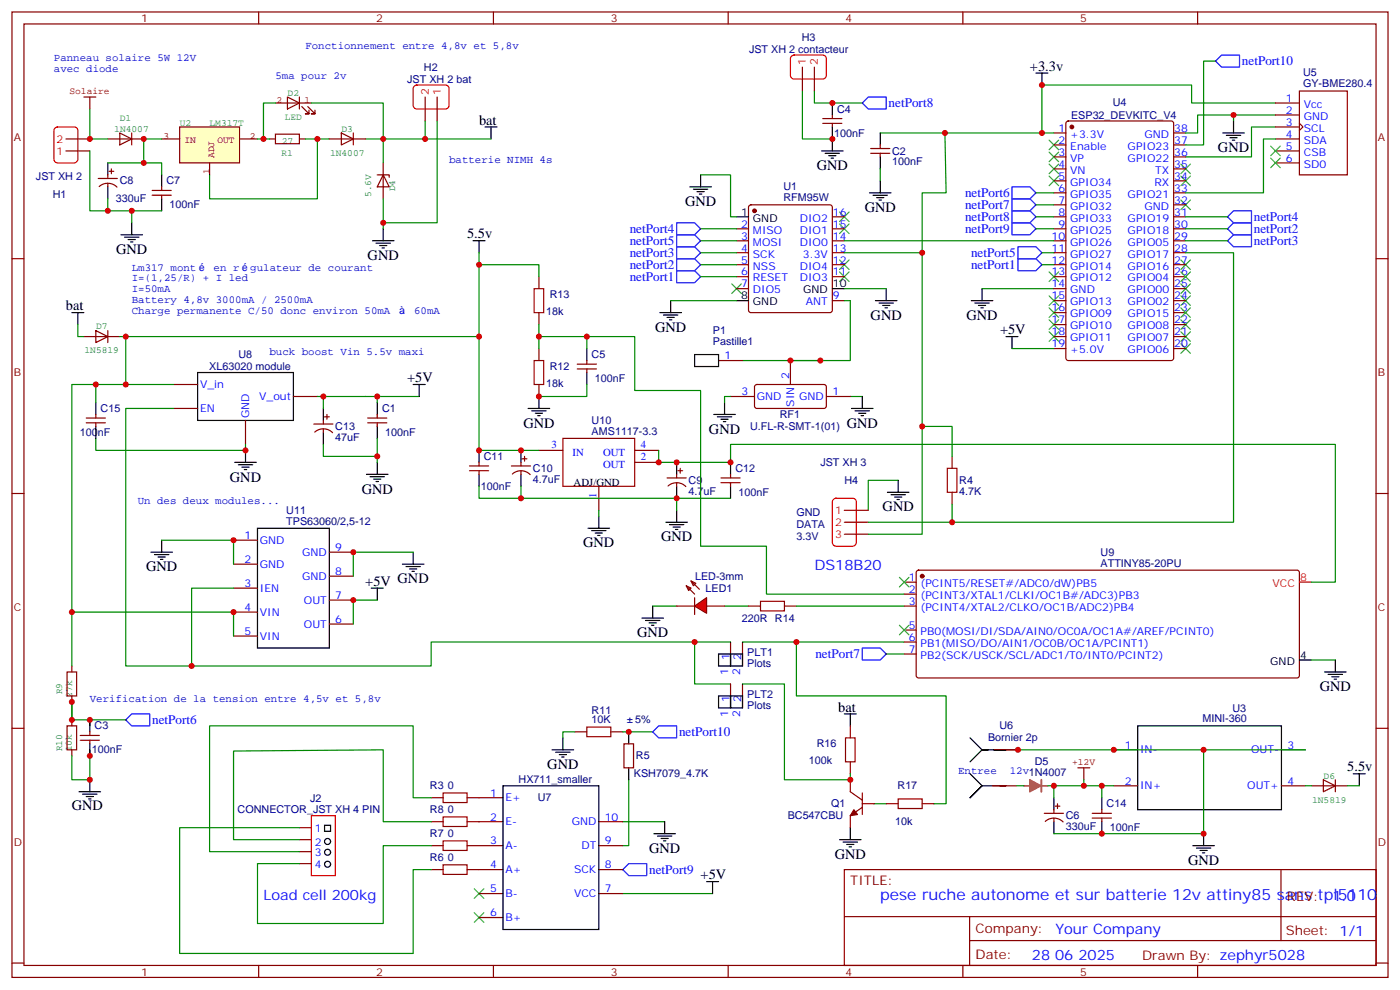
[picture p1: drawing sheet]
<svg xmlns="http://www.w3.org/2000/svg" width="412mm" height="292mm" viewBox="0 0 412 292" stroke-linecap="round" stroke-linejoin="round" font-family="sans-serif">
<g fill="none" stroke="#870000" stroke-width=".35">
<path d="M3.5 3.5h405.4v284.4h-405.4zM7.1 7.1h398.2v277.2h-398.2zM76.2 3.5v3.6M145.3 3.5v3.6M214.5 3.5v3.6M283.6 3.5v3.6M352.8 3.5v3.6M125.2 28.6v7M128.8 28.6v7M310.4 39.2h3.6M314.2 35.8l.5-.2h30.3l.7 .5v69.4l-.4 .6-30.6 .1-.7-.5v-69.4zM345.7 39.2h3.5"/>
<path d="M375.7 30.3h7.1M375.7 33.9h7.1M375.7 37.4h7.1M382.8 26.8h14.1v24.7h-14.1zM382.8 36.3l1 1.1-1 1.1M19.4 40.9h7.1M19.4 44.5h7.1M44.8 57.5h5.6M44.8 56.1h5.6M47.6 55v1.1M47.6 57.5v1.1M256.5 45.2h5.6"/>
<path d="M256.5 43.7h5.6M259.3 42.7v1M259.3 45.2v1M310.4 42.7h3.6M310.4 46.2h3.6M310.4 49.7h3.6M310.4 53.3h3.6M310.4 56.8h3.6M345.7 42.7h3.5M345.7 46.2h3.5M345.7 49.7h3.5M345.7 53.3h3.5"/>
<path d="M345.7 56.8h3.5M375.7 40.9h7.1M375.7 44.5h7.1M375.7 48h7.1M3.5 76.2h3.6M217 67.4h3.5M217 70.9h3.5M217 74.4h3.5M217 78h3.5M220.7 60.5l.5-.2h23.3l.5 .2 .2 .5v30.4l-.3 .5-.4 .2h-23.3l-.5-.3-.2-.4v-30.4zM245.2 63.9h3.5M245.2 67.4h3.5"/>
<path d="M245.2 70.9h3.5M245.2 74.4h3.5M245.2 78h3.5M310.4 60.3h3.6M310.4 63.9h3.6M310.4 67.4h3.6M310.4 70.9h3.6M310.4 74.4h3.6M310.4 78h3.6M345.7 60.3h3.5M345.7 63.9h3.5M345.7 67.4h3.5"/>
<path d="M345.7 70.9h3.5M345.7 74.4h3.5M345.7 78h3.5M405.3 76.2h3.6M217 81.5h3.5M217 85h3.5M245.2 81.5h3.5M245.2 88.5h3.5M310.4 81.5h3.6M310.4 85h3.6M310.4 88.5h3.6M310.4 92.1h3.6"/>
<path d="M310.4 95.6h3.6M310.4 99.1h3.6M345.7 81.5h3.5M345.7 85h3.5M345.7 88.5h3.5M345.7 92.1h3.5M345.7 95.6h3.5M345.7 99.1h3.5M211.7 106.2h7M215.2 116.8h7M222.5 113.4l.5-.2 20 .1 .4 .6v6l-.7 .4-20-.1-.5-.6v-5.7zM232.8 106.2v7"/>
<path d="M243.4 116.8h7.1M310.4 102.7h3.6M345.7 102.7h3.5M280.5 134.4v3.5M3.5 145.3h3.6M248.7 150.3h7.1M248.7 153.8h7.1M248.7 157.3h7.1M280.5 145v3.5M405.3 145.3h3.6M3.5 214.5h3.6M23.6 218h5.7"/>
<path d="M23.6 216.6h5.7M26.5 215.5v1.1M26.5 218v1.1M405.3 214.5h3.6M248.7 256.1h156.6v28.2h-156.6zM377.3 256.1v20.9M248.7 270h156.5M285.6 277h119.6M285.6 270v14.1M3.5 283.6h3.6M76.2 284.3v3.6M145.3 284.3v3.6"/>
<path d="M214.5 284.3v3.6M283.6 284.3v3.6M352.8 284.3v3.6M405.3 283.6h3.6"/>
</g>
<path d="M21.2 206.7v5.3h5.3v1.8M26.5 220.8v8.9" fill="none" stroke="#008500" stroke-width=".35"/>
<path d="M24.7 99.1h10.6M28.2 97.4l3.5 1.7-3.5 1.8zM31.7 97.4v3.5M19.8 197.9h2.8v7.1h-2.8zM21.2 196.1v1.8M19.8 213.8h2.8v7h-2.8zM21.2 205v1.7M21.2 212v1.8M21.2 220.8v1.8" fill="none" stroke="#850000" stroke-width=".35"/>
<g fill="none" stroke="#008700" stroke-width=".35">
<path d="M278.3 39.2l.4 17.6h-7.1v17.6h-22.9M306.9 39.2h3.5M375.7 37.4h-7v8.8h-19.5M375.7 33.9h-12.3v1.7M375.7 30.3h-24.7v-5.3h-44.1v14.2h-47.6M259.3 49.7v3.6M375.7 40.9h-3.5v15.9h-23M206.4 70.9h10.6M206.4 67.4h10.6M206.4 74.4h10.6M206.4 78h10.6M248.7 70.9h61.7"/>
<path d="M271.6 74.4v51.2h8.9v8.8M306.9 74.4h3.5M306.9 78h3.5M349.2 74.4h14.2v79.4h-82.9M349.2 70.9h12.4M349.2 67.4h12.4M349.2 63.9h12.4M206.4 81.5h10.6M248.7 88.5h1.8v17.7h-17.7M248.7 85h12.4M289.3 85h21.1M218.7 106.2h23"/>
<path d="M250.5 116.8h3.5M298.1 102.7h12.3M271.6 125.6v31.7h-15.8M264.6 141.5h-8.8v8.8M280.5 148.5v5.3h-24.7"/>
</g>
<path d="M279 137.9h2.9v7.1h-2.9z" fill="none" stroke="#a10000" stroke-width=".35"/>
<g fill="none" stroke="#3c3" stroke-width=".35">
<path d="M309 51.9l2.9 2.8M309 48.3l2.9 2.9M309 44.8l2.9 2.8M309 41.3l2.9 2.8M311.9 51.9l-2.9 2.8M311.9 48.3l-2.9 2.9M311.9 44.8l-2.9 2.8M311.9 41.3l-2.9 2.8M347.8 58.9l2.9 2.8M347.8 48.3l2.9 2.9M347.8 51.9l2.9 2.8M350.7 58.9l-2.9 2.8"/>
<path d="M350.7 48.3l-2.9 2.9M350.7 51.9l-2.9 2.8M374.3 43l2.8 2.9M374.3 46.6l2.8 2.8M377.1 43l-2.8 2.9M377.1 46.6l-2.8 2.8M247.3 76.6l2.8 2.8M247.3 66l2.8 2.8M247.3 62.4l2.8 2.9M250.1 76.6l-2.8 2.8M250.1 66l-2.8 2.8M250.1 62.4l-2.8 2.9"/>
<path d="M347.8 76.6l2.9 2.8M350.7 76.6l-2.9 2.8M215.5 83.6l2.9 2.8M218.4 83.6l-2.9 2.8M247.3 80.1l2.8 2.8M250.1 80.1l-2.8 2.8M309 97.7l2.9 2.8M309 94.2l2.9 2.8M309 90.7l2.9 2.8M309 87.1l2.9 2.9M309 80.1l2.9 2.8M311.9 97.7l-2.9 2.8"/>
<path d="M311.9 94.2l-2.9 2.8M311.9 90.7l-2.9 2.8M311.9 87.1l-2.9 2.9M311.9 80.1l-2.9 2.8M347.8 83.6l2.9 2.8M347.8 87.1l2.9 2.9M347.8 94.2l2.9 2.8M347.8 97.7l2.9 2.8M347.8 80.1l2.9 2.8M347.8 90.7l2.9 2.8M350.7 83.6l-2.9 2.8M350.7 87.1l-2.9 2.9"/>
<path d="M350.7 94.2l-2.9 2.8M350.7 97.7l-2.9 2.8M350.7 80.1l-2.9 2.8M350.7 90.7l-2.9 2.8M347.8 101.2l2.9 2.9M350.7 101.2l-2.9 2.9"/>
</g>
<g fill="none" stroke="#000" stroke-width=".35">
<path d="M259.3 39.2v3.5M305.2 21.5h3.5M306.9 21.5v3.5M360.2 39.2h6.3M361.2 39.9h4.3M363.4 35.6v3.6M47.6 51.5v3.5M47.6 58.6v3.5M256.1 56.8h6.4M257.2 57.5h4.2M258.2 58.2h2.1M258.9 58.9h.7"/>
<path d="M259.3 46.2v3.5M259.3 53.3v3.5M362.3 40.6h2.1M363 41.3h.7M217 63.9h3.5M217 88.5h3.5M245.2 85h3.5M257.9 88.5h6.3M258.9 89.3h4.3M260 90h2.1M260.7 90.7h.7M261.1 85v3.5"/>
<path d="M286.1 88.5h6.4M287.2 89.3h4.2M288.2 90h2.1M288.9 90.7h.7M289.3 85v3.5M296.3 99.1h3.6M298.1 99.1v3.6M204.6 104.4h7.1v3.6h-7.1zM254 116.8v3.5M250.8 120.3h6.4M251.9 121h4.2M252.9 121.7h2.2"/>
<path d="M253.6 122.4h.8M261.4 145h6.4M262.5 145.7h4.2M263.5 146.4h2.1M264.2 147.1h.7M264.6 141.5v3.5M26.5 212v3.5M26.5 219.1v3.5"/>
</g>
<path d="M16.1 37.8l.8-.4h5l.8 .4 .2 .7v8.4l-.5 .9-.5 .2h-5l-.8-.5-.2-.6v-8.4zM121.9 25.5l.9-.5h8.4l.7 .3 .4 .8v4.9l-.2 .7-.9 .4h-8.4l-.7-.2-.4-.9v-4.9zM245.4 147.2l.8-.4h5l.6 .2 .4 .5v12.3l-.2 .6-.5 .4-5.3 .1-.6-.3-.4-.5v-12.3z" fill="none" stroke="#f00" stroke-width=".35"/>
<g fill="#870000" stroke="#870000" stroke-width=".35">
<circle cx="315.7" cy="37.4" r=".53"/>
<circle cx="222.2" cy="62.1" r=".53"/>
</g>
<path d="M199.3 79.7h5.3l1.8 1.8-1.8 1.8h-5.3zM199.3 76.2h5.3l1.8 1.8-1.8 1.7h-5.3zM199.3 72.7h5.3l1.8 1.7-1.8 1.8h-5.3zM199.3 65.6h5.3l1.8 1.8-1.8 1.7h-5.3zM199.3 69.1h5.3l1.8 1.8-1.8 1.8h-5.3zM299.9 76.2h5.3l1.7 1.8-1.7 1.7h-5.3zM299.9 72.7h5.3l1.7 1.7-1.7 1.8h-5.3zM361.6 63.9l1.8-1.8h5.3v3.5h-5.3zM361.6 67.4l1.8-1.8h5.3v3.5h-5.3zM361.6 70.9l1.8-1.8h5.3v3.6h-5.3z" fill="none" stroke="#00f" stroke-width=".35"/>
<path d="M52.9 37.4h17.7v10.6h-17.7z" fill="#ffffc2" stroke="#850000" stroke-width=".35"/>
<g fill="none" stroke="#850000" stroke-width=".35">
<path d="M24.7 28.6h3.5M26.5 28.6v3.5M35.3 39.2l3.5 1.7-3.5 1.8zM38.8 39.2v3.5M81.1 39.5h7.1v2.8h-7.1zM81.1 30.3h10.6M84.7 28.6l3.5 1.7-3.5 1.8zM88.2 28.6v3.5M88.9 31.4l2.1 2.1h-1h1v-1M90.7 31.4l2.1 2.1h-1.1h1.1v-1M100.5 39.2l3.6 1.7-3.6 1.8zM104.1 39.2v3.5"/>
<path d="M31.7 40.9h10.6M47.6 40.9h5.3M61.7 48v3.5M70.6 40.9h5.2M79.4 40.9h1.7M88.2 40.9h1.8M97 40.9h10.6M111.1 51.5h3.6v.7M112.9 51.5l1.8 3.5h-3.6zM112.9 48v10.6"/>
</g>
<g fill="none" stroke="#000" stroke-width=".35">
<path d="M142.9 37.4h3.5M144.6 37.4v3.5M245.2 30.3v3.6M245.2 37.4v7.1M242 44.5h6.4M243.1 45.2h4.2M244.1 45.9h2.1M244.8 46.6h.7M35.6 69.1h6.4M36.7 69.9h4.2M37.7 70.6h2.2M38.5 71.3h.7"/>
<path d="M38.8 65.6v3.5M109.7 70.9h6.4M110.8 71.6h4.2M111.8 72.3h2.1M112.5 73h.7M112.9 67.4v3.5M21.2 92.1h3.5M22.9 92.1v3.5M58.2 109.7h28.2v14.1h-28.2zM158.7 116.8v3.5M69.1 136.2h6.4M70.2 136.9h4.2"/>
<path d="M71.3 137.6h2.1M72 138.3h.7M72.3 132.6v3.6M107.9 139.7h6.4M111.1 136.2v3.5M141.1 132.6v3.6M141.1 139.7v3.5M153.5 132.6v3.6M153.5 139.7v3.5M155.6 120.3h6.3M156.6 121h4.3M157.7 121.7h2.1"/>
<path d="M158.4 122.4h.7M199.3 136.2v3.5M215.2 136.2v3.5M109 140.4h4.2M110.1 141.1h2.1M110.8 141.8h.7M173.2 155.6h6.4M174.3 156.3h4.2M175.3 157h2.1M176 157.7h.7M176.4 152v3.6M199.3 143.2v3.6"/>
<path d="M215.2 143.2v3.6M192.3 178.5v3.5M189.1 182h6.3M190.1 182.7h4.3M191.2 183.4h2.1M191.9 184.2h.7M382.8 194.4h3.5M390.2 197.9h6.3M391.2 198.6h4.3M392.3 199.3h2.1M393.3 194.4v3.5M165.8 217.3v3.5"/>
<path d="M185.2 215.5v3.6M393 200h.7M23.3 233.2h6.3M24.3 233.9h4.3M25.4 234.6h2.1M26.1 235.3h.7M26.5 229.7v3.5M148.2 231.4h28.2v42.4h-28.2zM162.6 220.8h6.4M163.7 221.5h4.2M164.7 222.2h2.2M165.5 223h.7"/>
<path d="M185.2 226.1v3.6M95.6 243.1h1.8v1.7h-1.8zM192.6 245.5h6.4M193.7 246.2h4.2M194.7 246.9h2.1M195.4 247.7h.7M195.8 242v3.5M208.1 259.6h3.6M209.9 259.6v3.6"/>
<circle cx="96.5" cy="254.5" r=".88"/>
<circle cx="96.5" cy="247.8" r=".88"/>
<circle cx="96.5" cy="251" r=".88"/>
</g>
<g fill="none" stroke="#008700" stroke-width=".35">
<path d="M358.1 18h-3.6v24.7h-5.3M26.5 32.1v8.8h5.2M81.1 30.3h-3.5v10.6M91.7 30.3h21.2v10.6h-5.3M125.2 35.6v5.3h-12.3v7.1M128.8 35.6v30h-15.9M236.4 26.8v14.1h8.8M239.9 26.8v3.5h14.1M26.5 44.5v17.6h12.3M75.8 40.9h3.6M90 40.9h7M93.5 40.9v17.7h-31.8v-7.1"/>
<path d="M112.9 58.6v8.8M125.2 40.9h19.4M305.2 56.8h5.2M47.6 62.1h-8.8v3.5M305.2 60.3h5.2M305.2 63.9h5.2M305.2 67.4h5.2M35.3 99.1h105.8v33.5h17.6M37 99.1v14.1h14.2M158.7 81.5v-3.5h-17.6v21.1M158.7 99.1h28.3v15.9h19.4v45.9h19.4v14.1h40.5M158.7 95.6v7.1"/>
<path d="M28.2 129.1v3.5h44.1v-1.7M194 132.6v3.6h21.2v-5.3h178.1v40.5h-7M141.1 143.2v3.6h74.1M192.3 178.5h7M213.4 178.5h7.1M26.5 212h10.5M169.3 215.5h-3.5v1.8M183.4 215.5h8.9M21.2 222.6v7.1h5.3M127 234.9h-5.3v-21.1h-60v37h26.5M185.2 229.7v19.4h-1.8M88.2 243.8h-35.3v37h68.8v-24.7h5.3"/>
<path d="M127 249.1h-14.1v22.9h-37.1v-17.6h12.4M127 242h-14.1v-21.2l-44.1 .4v26.1h19.4M183.4 242h12.4M183.4 263.2h26.5"/>
</g>
<path d="M358.1 18l1.7-1.8h5.3v3.6h-5.3zM254 30.3l1.8-1.7h5.3v3.5h-5.3zM298.1 55h5.3l1.8 1.8-1.8 1.8h-5.3zM298.1 58.6h5.3l1.8 1.7-1.8 1.8h-5.3zM298.1 62.1h5.3l1.8 1.8-1.8 1.7h-5.3zM298.1 65.6h5.3l1.8 1.8-1.8 1.7h-5.3zM254 190.9h5.3l1.8 1.7-1.8 1.8h-5.3zM37 212l1.8-1.7h5.3v3.5h-5.3zM192.3 215.5l1.7-1.7h5.3v3.5h-5.3zM185.2 254.4h5.3v3.5h-5.3l-1.8-1.8z" fill="none" stroke="#00f" stroke-width=".35"/>
<path d="M21.2 206.7v5.3" fill="none" stroke="#008500" stroke-width=".35"/>
<path d="M233.1 16.7l.8-.5h8.5l.6 .2 .4 .9v4.9l-.2 .7-.8 .4h-8.5l-.6-.3-.5-.8v-4.9zM382.8 171.4h3.5M91.7 240.2h7.1v17.7h-7.1z" fill="none" stroke="#f00" stroke-width=".35"/>
<g fill="none" stroke="#870000" stroke-width=".35">
<path d="M236.4 19.8v7M239.9 19.8v7M242.4 36.3h5.6M242.4 34.9h5.6M245.2 33.9v1M245.2 36.3v1.1M158.7 81.5v3.5M158.7 92.1v3.5M51.2 113.2h7M86.4 116.8h7.1M158.7 102.7v3.5M158.7 113.2v3.6"/>
<path d="M51.2 120.3h7M72.3 123.8v7.1M138.3 138.6h5.6M138.3 137.2h5.6M141.1 136.2v1M141.1 138.6v1.1M150.6 137.2h5.7M150.9 139.6a3.8 3.8 0 0 1 5.3 .2M153.5 136.2v1M153.5 138.6v1.1M153.8 135.1h1.4M154.5 134.4v1.4"/>
<path d="M158.7 132.6h7.1M187 132.6h7M187 136.2h7M199.3 139.7v1.1M199.7 138.6h1.4M200.4 137.9v1.4M215.2 139.7v1.1M176.4 143.2v7.1M196.5 140.8h5.6M196.8 143.1a3.8 3.8 0 0 1 5.2 .2M199.3 142.2v1M212.4 140.8h5.6"/>
<path d="M212.4 142.2h5.6M215.2 142.2v1M204.6 176v5M220.5 178.5h3.5M231.1 178.5h3.5M266.3 171.4h3.6M266.3 175h3.6M266.3 178.5h3.6M270.1 168.1l.5-.2 111.7 .1 .5 .6-.1 30.6-.6 .5-111.8-.1-.4-.6v-30.4zM266.3 185.6h3.6M266.3 189.1h3.6M266.3 192.6h3.6"/>
<path d="M169.3 215.5h3.6M179.9 215.5h3.5M183.8 219.1h2.8v7h-2.8zM127 234.9h3.5M137.6 234.9h10.6M88.2 243.8h3.5M88.2 247.3h3.5M88.2 250.8h3.5M88.2 254.4h3.5M127 256.1h3.5M127 249.1h3.5M127 242h3.5"/>
<path d="M137.6 256.1h10.6M137.6 249.1h10.6M137.6 242h10.6M176.4 256.1h7M176.4 249.1h7M176.4 242h7M141.1 263.2h7.1M141.1 270.2h7.1M176.4 263.2h7"/>
</g>
<path d="M264.9 170l2.9 2.9M267.8 170l-2.9 2.9M139.7 268.8l2.8 2.8M139.7 261.8l2.8 2.8M142.5 268.8l-2.8 2.8M142.5 261.8l-2.8 2.8" fill="none" stroke="#3c3" stroke-width=".35"/>
<path d="M157.3 85h2.9v7.1h-2.9zM157.3 106.2h2.9v7h-2.9zM165.8 129.1h21.2v14.1h-21.2zM224 177.1h7.1v2.8h-7.1zM172.9 214.1h7v2.9h-7zM130.5 233.5h7.1v2.9h-7.1zM130.5 254.7h7.1v2.8h-7.1zM130.5 247.7h7.1v2.8h-7.1zM130.5 240.6h7.1v2.8h-7.1z" fill="none" stroke="#a10000" stroke-width=".35"/>
<circle cx="271.6" cy="169.7" r=".53" fill="#870000" stroke="#870000" stroke-width=".35"/>
<path d="M204.6 178.5l3.5-2.5v4.6z" fill="#f00" stroke="#870000" stroke-width=".35"/>
<g fill="none" stroke="#870000" stroke-width=".35">
<path d="M28.9 52.6h5.7M29.2 54.9a3.8 3.8 0 0 1 5.3 .2M31.7 51.5v1.1M31.7 54v1M32.1 50.4h1.4M32.8 49.7v1.5M170 108.7h5.7M170 107.2h5.7M172.9 106.2v1M172.9 108.7v1M25.4 124.5h5.6M25.4 123.1h5.6"/>
<path d="M28.2 122.1v1M28.2 124.5v1.1M92.4 124.9h5.7M92.7 127.3a3.8 3.8 0 0 1 5.3 .1M95.2 123.8v1.1M95.2 126.3v1.1M95.6 122.8h1.4M96.3 122.1v1.4M108.3 124.5h5.6M108.3 123.1h5.6M111.1 122.1v1M111.1 124.5v1.1"/>
<path d="M68.8 159.1h7M68.8 166.2h7M68.8 173.2h7M97 176.7h7.1M97 169.7h7.1M97 162.6h7.1M199.3 178.5h5.3M202.1 172.5l1.5 .7-.8 .7zM202.1 172.5l2.5 2.5M203.6 171.1l1.4 .7-.7 .7zM203.6 171.1l2.4 2.5M208.1 178.5h5.3"/>
<path d="M68.8 180.3h7M68.8 187.3h7M97 183.8h7.1M215.2 189.1v7M218.7 189.1v7M215.2 201.4v7.1M218.7 201.4v7.1M250.5 213.8v3.5M250.5 224.4v3.5M250.5 229.7v3.5l3.5 2.5M254 237.8l-3.5 2.4v3.6M254 236.7h3.5"/>
<path d="M254 233.5v6.4M261.1 236.7h3.5M271.6 236.7h3.6M292.5 231.4h7M292.8 220.8h7.1M307.6 239.5h5.7M310.4 238.5v1M310.8 237.4h1.4M311.5 236.7v1.4M321.7 239.5h5.7M324.6 238.5v1M328.1 220.8h7"/>
<path d="M328.1 231.4h7M377.5 220.8h7M377.5 231.4h7M307.9 241.9a3.8 3.8 0 0 1 5.3 .2M310.4 240.9v1.1M321.7 240.9h5.7M324.6 240.9v1.1"/>
</g>
<path d="M264.9 184.2l2.9 2.8M267.8 184.2l-2.9 2.8" fill="none" stroke="#3c3" stroke-width=".35"/>
<g fill="none" stroke="#008700" stroke-width=".35">
<path d="M363.4 33.9h-10.6v5.3h-3.6M31.7 58.6v3.5M42.3 48h5.3v3.5M47.6 40.9h-5.3v7.1h-10.6M206.4 51.5h8.8v12.4h1.8M141.1 74.4v3.6M22.9 95.6v3.5h1.8M172.9 99.1v3.6M197.6 88.5h19.4M28.2 113.2v5.3M37 113.2h-15.8v82.9M93.5 116.8h30"/>
<path d="M95.2 116.8v3.5M111.1 116.8v1.7M172.9 113.2v3.6h-14.2M215.2 116.8h-1.8v1.7M51.2 120.3h-14.2v75.8h90v-7h77.6v12.3h10.6M95.2 130.9v3.5h15.9v1.8M111.1 129.1v5.3M47.6 159.1h21.2v7.1M153.5 143.2v3.6M176.4 150.3v1.7M199.3 146.8v3.5M68.8 173.2h-12.4v22.9"/>
<path d="M111.1 176.7h-7v7.1M121.7 162.6h-17.6v7.1M234.6 178.5h31.7M21.2 180.3h47.6v7M204.6 189.1h10.6M218.7 189.1h15.9M261.1 192.6h5.2M266.3 189.1h-31.7v15.9h44.1v31.7h-3.5M386.3 194.4h7M218.7 201.4h12.4v28.3h19.4v-1.8M257.5 236.7h3.6M292.8 220.8h61.7v24.7h-44.1"/>
<path d="M299.5 231.4h2.1M308.7 231.4h19.4M310.4 231.4v3.5M319.3 229.7v1.7M324.6 231.4v3.5M354.5 220.8h30M384.5 231.4h1.8M396.9 231.4h3.5"/>
</g>
<g fill="none" stroke="#000" stroke-width=".35">
<path d="M31.7 48v3.5M31.7 55v3.6M203.2 55h6.3M204.3 55.7h4.2M205.3 56.4h2.1M206 57.2h.7M206.4 51.5v3.5M139.3 70.9h3.6M141.1 70.9v3.5M194.4 92.1h6.3M195.4 92.8h4.3M196.5 93.5h2.1"/>
<path d="M197.2 94.2h.7M197.6 88.5v3.6M28.2 118.5v3.6M111.1 118.5v3.6M121.7 113.2h3.5M123.5 113.2v3.6M172.9 102.7v3.5M172.9 109.7v3.5M213.4 118.5v3.6M28.2 125.6v3.5M95.2 120.3v3.5M95.2 127.4v3.5"/>
<path d="M111.1 125.6v3.5M210.3 122.1h6.3M211.3 122.8h4.2M212.4 123.5h2.1M213.1 124.2h.7M47.6 159.1v3.5M75.8 155.6h21.2v35.3h-21.2zM196.1 153.8h6.4M197.2 154.5h4.2M198.3 155.2h2.1M199 155.9h.7M199.3 150.3v3.5"/>
<path d="M44.4 162.6h6.4M45.5 163.3h4.2M46.6 164h2.1M47.3 164.7h.7M109.4 173.2h3.5M111.1 173.2v3.5M118.5 166.2h6.4M119.6 166.9h4.2M120.6 167.6h2.2M121.4 168.3h.7M121.7 162.6v3.6M211.7 192.6h3.5v3.5h-3.5z"/>
<path d="M215.2 192.6h3.5v3.5h-3.5zM211.7 205h3.5v3.5h-3.5zM215.2 205h3.5v3.5h-3.5zM248.7 210.3h3.5M250.5 210.3v3.5M285.8 217.3l3.5 3.5-3.5 3.6M335.1 213.8h42.4v24.7h-42.4zM285.8 227.9l3.5 3.5M289.3 231.4h7h-1.7M289.3 231.4l-3.5 3.5 3.5-3.5M291 220.8h-1.7h3.5M292.8 220.8h3.5h-3.5"/>
<path d="M310.4 234.9v3.6M324.6 234.9v3.6M398.6 227.9h3.6M400.4 227.9v3.5M247.3 247.3h6.3M248.4 248h4.2M249.4 248.7h2.1M250.1 249.4h.7M250.5 243.8v3.5M310.4 242v3.5M324.6 242v3.5M351.4 249.1h6.3"/>
<path d="M352.4 249.8h4.3M353.5 250.5h2.1M354.2 251.2h.7M354.5 245.5v3.6"/>
</g>
<path d="M306.8 229.7v3.5" fill="none" stroke="#a64a4a" stroke-width=".56"/>
<path d="M301.6 231.4h3.5M303.3 229.7v.1M303.3 233.1v.1M305.2 231.4h3.5" fill="none" stroke="#a64a4a" stroke-width=".35"/>
<path d="M301.6 231.4h7M303.3 229.7l3.3 1.7-3.3 1.8M303.3 229.8v3.3M303.4 230.1l2.8 1.4-2.6 1.2v-2.4l2.1 1.3-1.9 .7 .1-1.7 1.2 1-.9 .3-.1-.7 .6 .4-.7 .4" fill="none" stroke="#a64a4a" stroke-width=".42"/>
<path d="M317.5 226.1h3.5M319.3 226.1v3.6M386.3 231.4h10.6M389.8 229.7l3.5 1.7-3.5 1.8zM393.3 229.7v3.5" fill="none" stroke="#850000" stroke-width=".35"/>
<path d="M249.1 217.3h2.8v7.1h-2.8zM264.6 235.3h7v2.8h-7z" fill="none" stroke="#a10000" stroke-width=".35"/>
<path d="M251.5 238.5l1.1 1.4-2.1 .3z" fill="#870000" stroke="#870000" stroke-width=".35"/>
<g fill="#c00">
<circle cx="306.9" cy="25" r=".88"/>
<circle cx="232.8" cy="106.2" r=".88"/>
<circle cx="241.7" cy="106.2" r=".88"/>
<circle cx="280.5" cy="153.8" r=".88"/>
<circle cx="21.2" cy="212" r=".88"/>
<circle cx="26.5" cy="212" r=".88"/>
<circle cx="271.6" cy="125.6" r=".88"/>
<circle cx="306.9" cy="39.2" r=".88"/>
<circle cx="26.5" cy="40.9" r=".88"/>
<circle cx="77.6" cy="40.9" r=".88"/>
<circle cx="93.5" cy="40.9" r=".88"/>
<circle cx="112.9" cy="40.9" r=".88"/>
<circle cx="26.5" cy="222.6" r=".88"/>
<circle cx="278.3" cy="39.2" r=".88"/>
<circle cx="125.2" cy="40.9" r=".88"/>
<circle cx="112.9" cy="65.6" r=".88"/>
<circle cx="245.2" cy="40.9" r=".88"/>
<circle cx="245.2" cy="30.3" r=".88"/>
<circle cx="185.2" cy="215.5" r=".88"/>
<circle cx="271.6" cy="74.4" r=".88"/>
<circle cx="141.1" cy="132.6" r=".88"/>
<circle cx="153.5" cy="132.6" r=".88"/>
<circle cx="199.3" cy="136.2" r=".88"/>
<circle cx="199.3" cy="146.8" r=".88"/>
<circle cx="215.2" cy="136.2" r=".88"/>
<circle cx="141.1" cy="99.1" r=".88"/>
<circle cx="158.8" cy="99.1" r=".88"/>
<circle cx="37" cy="99.1" r=".88"/>
<circle cx="21.2" cy="206.7" r=".88"/>
<circle cx="26.5" cy="229.7" r=".88"/>
<circle cx="38.8" cy="62.1" r=".88"/>
<circle cx="31.8" cy="62.1" r=".88"/>
<circle cx="42.3" cy="40.9" r=".88"/>
<circle cx="42.3" cy="48" r=".88"/>
<circle cx="95.3" cy="116.8" r=".88"/>
<circle cx="111.1" cy="134.4" r=".88"/>
<circle cx="111.1" cy="116.8" r=".88"/>
<circle cx="172.9" cy="99.1" r=".88"/>
<circle cx="158.8" cy="116.8" r=".88"/>
<circle cx="37" cy="113.2" r=".88"/>
<circle cx="310.4" cy="231.4" r=".88"/>
<circle cx="328.1" cy="220.8" r=".88"/>
<circle cx="354.5" cy="220.8" r=".88"/>
<circle cx="141.1" cy="78" r=".88"/>
<circle cx="28.2" cy="113.2" r=".88"/>
<circle cx="72.3" cy="132.6" r=".88"/>
<circle cx="324.6" cy="231.4" r=".88"/>
<circle cx="324.6" cy="245.5" r=".88"/>
<circle cx="299.9" cy="220.8" r=".88"/>
<circle cx="319.3" cy="231.4" r=".88"/>
<circle cx="354.5" cy="245.5" r=".88"/>
<circle cx="194" cy="136.2" r=".88"/>
<circle cx="234.6" cy="189.1" r=".88"/>
<circle cx="250.5" cy="229.7" r=".88"/>
<circle cx="204.6" cy="189.1" r=".88"/>
<circle cx="153.5" cy="146.8" r=".88"/>
<circle cx="68.8" cy="159.1" r=".88"/>
<circle cx="104.1" cy="162.6" r=".88"/>
<circle cx="21.2" cy="180.3" r=".88"/>
<circle cx="68.8" cy="180.3" r=".88"/>
<circle cx="104.1" cy="176.7" r=".88"/>
<circle cx="56.4" cy="196.1" r=".88"/>
<circle cx="363.4" cy="33.9" r=".88"/>
</g>
<text font-size="4.6" fill="#00f" x="259.3" y="264.9">pese ruche autonome et sur batterie 12v attiny85 sans tpl5110</text>
<g font-size="4.2">
<text x="303.4" y="20.8">+3.3v</text>
<text x="141.1" y="36.7">bat</text>
<text x="358.8" y="44.8">GND</text>
<text x="240.6" y="50.1">GND</text>
<text x="201.8" y="60.7">GND</text>
<text x="254.7" y="62.4">GND</text>
<text x="137.6" y="70.2">5.5v</text>
<text x="34.2" y="74.8">GND</text>
<text x="108.3" y="76.6">GND</text>
<text x="19.4" y="91.4">bat</text>
<text x="256.5" y="94.2">GND</text>
<text x="284.7" y="94.2">GND</text>
<text x="193" y="97.7">GND</text>
<text x="294.6" y="98.4">+5V</text>
<text x="119.9" y="112.5">+5V</text>
<text x="154.2" y="125.9">GND</text>
<text x="249.4" y="125.9">GND</text>
<text x="208.8" y="127.7">GND</text>
<text x="67.7" y="141.8">GND</text>
<text x="106.5" y="145.3">GND</text>
<text x="260" y="150.6">GND</text>
<text x="171.8" y="161.2">GND</text>
<text x="194.7" y="159.5">GND</text>
<text x="43" y="168.3">GND</text>
<text x="107.6" y="172.5">+5V GND</text>
<text x="187.7" y="187.7">GND</text>
<text x="388.8" y="203.6">GND</text>
<text x="246.9" y="209.6">bat</text>
<text x="161.2" y="226.5">GND</text>
<text x="396.9" y="227.2">5.5v</text>
<text x="21.2" y="238.5">GND</text>
<text x="191.2" y="251.2">GND</text>
<text x="245.9" y="252.9">GND</text>
<text x="350" y="254.7">GND</text>
<text x="206.4" y="258.9">+5V</text>
</g>
<g font-size="4.2" fill="#00f">
<text x="239.9" y="167.9">DS18B20</text>
<text x="77.6" y="264.9">Load cell 200kg</text>
<text x="392.5" y="265.4">1.0</text>
<text x="310.9" y="274.9">Your Company</text>
<text x="304" y="282.7">28 06 2025</text>
</g>
<g font-size="3.9" fill="#00f">
<text x="365.8" y="19.2">netPort10</text>
<text x="261.8" y="31.6">netPort8</text>
<text x="284.3" y="58">netPort6</text>
<text x="284.3" y="61.5">netPort7</text>
<text x="284.3" y="65">netPort8</text>
<text x="369.3" y="65.1">netPort4</text>
<text x="185.5" y="68.5">netPort4</text>
<text x="284.3" y="68.7">netPort9</text>
<text x="369.4" y="68.6">netPort2</text>
<text x="185.5" y="75.6">netPort3</text>
<text x="185.5" y="72.1">netPort5</text>
<text x="286" y="75.7">netPort5</text>
<text x="369.4" y="72.2">netPort3</text>
<text x="185.5" y="82.7">netPort1</text>
<text x="185.5" y="79.1">netPort2</text>
<text x="286" y="79.2">netPort1</text>
<text x="240.2" y="193.8">netPort7</text>
<text x="44.8" y="213.3">netPort6</text>
<text x="200" y="216.7">netPort10</text>
<text x="191.2" y="257.4">netPort9</text>
</g>
<g font-size="3.9" fill="#800">
<text x="250.5" y="260.7">TITLE:</text>
<text x="379.1" y="265.4">REV:</text>
<text x="287.4" y="274.9">Company:</text>
<text x="378.7" y="275.5">Sheet: 1/1</text>
<text x="287.4" y="282.6">Date:</text>
<text x="336.4" y="282.7">Drawn By: zephyr5028</text>
</g>
<g font-size="3.2" fill="#800">
<text x="41.6" y="6.5">1</text>
<text x="110.8" y="6.5">2</text>
<text x="179.9" y="6.5">3</text>
<text x="249.1" y="6.5">4</text>
<text x="318.2" y="6.5">5</text>
<text x="4.1" y="41.6">A</text>
<text x="405.9" y="41.6">A</text>
<text x="4.1" y="110.8">B</text>
<text x="405.9" y="110.8">B</text>
<text x="4.1" y="179.9">C</text>
<text x="405.9" y="179.9">C</text>
<text x="4.1" y="249.1">D</text>
<text x="405.9" y="249.1">D</text>
<text x="41.6" y="287.3">1</text>
<text x="110.8" y="287.3">2</text>
<text x="179.9" y="287.3">3</text>
<text x="249.1" y="287.3">4</text>
<text x="318.2" y="287.3">5</text>
</g>
<g font-size="3.2" fill="#000080">
<text x="236.2" y="12">H3</text>
<text x="220.6" y="15.5">JST XH 2 contacteur</text>
<text x="124.9" y="20.8">H2</text>
<text x="383.8" y="22.4">U5</text>
<text x="120" y="24.3">JST XH 2 bat</text>
<text x="383.8" y="25.6">GY-BME280.4</text>
<text x="246.6" y="33.2">C4</text>
<text x="315.5" y="34.9">ESP32_DEVKITC_V4</text>
<text x="327.8" y="31.4">U4</text>
<text x="245.8" y="40.2">100nF</text>
<text x="262.8" y="45.5">C2</text>
<text x="10.6" y="52.9">JST XH 2</text>
<text x="262.8" y="48.7">100nF</text>
<text x="15.5" y="58.2">H1</text>
<text x="34.1" y="59.6">330uF</text>
<text x="35.3" y="54.3">C8</text>
<text x="49" y="54.3">C7</text>
<text x="230.8" y="59.3">RFM95W</text>
<text x="230.8" y="56.1">U1</text>
<text x="50" y="61.4">100nF</text>
<text x="161.9" y="87.8">R13</text>
<text x="160.9" y="92.8">18k</text>
<text x="210" y="101.6">Pastille1</text>
<text x="210" y="98.4">P1</text>
<text x="70.2" y="105.5">U8</text>
<text x="174.3" y="105.5">C5</text>
<text x="61.6" y="109">XL63020 module</text>
<text x="160.9" y="113.9">18k</text>
<text x="161.9" y="109">R12</text>
<text x="175.2" y="112.5">100nF</text>
<text x="29.6" y="121.4">C15</text>
<text x="112.5" y="121.4">C1</text>
<text x="174.3" y="124.9">U10</text>
<text x="229.7" y="123.1">RF1</text>
<text x="23.5" y="128.4">100nF</text>
<text x="98.8" y="129.8">47uF</text>
<text x="98.8" y="126.6">C13</text>
<text x="113.5" y="128.4">100nF</text>
<text x="174.3" y="128.1">AMS1117-3.3</text>
<text x="221" y="126.6">U.FL-R-SMT-1(01)</text>
<text x="142.5" y="135.5">C11</text>
<text x="241.7" y="137.2">JST XH 3</text>
<text x="157" y="142.2">4.7uF</text>
<text x="157" y="139">C10</text>
<text x="202.8" y="142.5">C9</text>
<text x="216.6" y="139">C12</text>
<text x="248.7" y="142.5">H4</text>
<text x="282.6" y="142.5">R4</text>
<text x="141.7" y="144.3">100nF</text>
<text x="202.8" y="145.7">4.7uF</text>
<text x="217.5" y="146.1">100nF</text>
<text x="282.6" y="145.7">4.7K</text>
<text x="84.3" y="154.5">TPS63060/2,5-12</text>
<text x="84.3" y="151.3">U11</text>
<text x="234.6" y="155.6">DATA</text>
<text x="234.6" y="152">GND</text>
<text x="234.6" y="159.1">3.3V</text>
<text x="324.2" y="166.9">ATTINY85-20PU</text>
<text x="324.2" y="163.7">U9</text>
<text x="204.7" y="170.7">LED-3mm</text>
<text x="207.8" y="174.3">LED1</text>
<text x="218.6" y="183.1">220R R14</text>
<text x="220.1" y="196.5">Plots</text>
<text x="220.1" y="193.3">PLT1</text>
<text x="220.1" y="208.8">Plots</text>
<text x="220.1" y="205.7">PLT2</text>
<text x="363" y="209.6">U3</text>
<text x="27.9" y="214.8">C3</text>
<text x="174.3" y="213.1">10K</text>
<text x="174.3" y="210.1">R11</text>
<text x="187.1" y="213.1">5%</text>
<text x="294.4" y="214.8">U6</text>
<text x="354.2" y="212.7">MINI-360</text>
<text x="27" y="221.9">100nF</text>
<text x="240.6" y="220.1">R16</text>
<text x="291" y="218.4">Bornier 2p</text>
<text x="187.3" y="223.7">R5</text>
<text x="238.3" y="225.1">100k</text>
<text x="304.8" y="225.4">D5</text>
<text x="126.7" y="232.5">R3</text>
<text x="131.9" y="232.5">0</text>
<text x="152.8" y="230.7">HX711_smaller</text>
<text x="186.7" y="229">KSH7079_4.7K</text>
<text x="264.4" y="232.5">R17</text>
<text x="70" y="239.5">CONNECTOR_JST XH 4 PIN</text>
<text x="91.4" y="236.2">J2</text>
<text x="126.7" y="239.5">R8</text>
<text x="131.9" y="239.5">0</text>
<text x="158.4" y="236">U7</text>
<text x="244.8" y="237.8">Q1</text>
<text x="326" y="237.8">C14</text>
<text x="232" y="241.3">BC547CBU</text>
<text x="263.7" y="243.1">10k</text>
<text x="314" y="244.5">330uF</text>
<text x="314" y="241.3">C6</text>
<text x="326.9" y="244.8">100nF</text>
<text x="126.7" y="246.6">R7</text>
<text x="131.9" y="246.6">0</text>
<text x="126.7" y="253.6">R6</text>
<text x="131.9" y="253.6">0</text>
</g>
<g font-size="3.2" fill="#0000c2">
<text x="15.9" y="18">Panneau solaire 5W 12V</text>
<text x="90" y="14.5">Fonctionnement entre 4,8v et 5,8v</text>
<text x="15.9" y="21.2">avec diode</text>
<text x="81.1" y="23.3">5ma pour 2v</text>
<text x="132.3" y="48">batterie NIMH 4s</text>
<text x="38.8" y="79.7">Lm317 mont</text>
<text x="38.8" y="82.9">I=(1,25/R) + I led</text>
<text x="62.9" y="79.7">en r</text>
<text x="73.7" y="79.7">gulateur de courant</text>
<text x="38.8" y="86.1">I=50mA</text>
<text x="38.8" y="89.3">Battery 4,8v 3000mA / 2500mA</text>
<text x="38.8" y="92.4">Charge permanente C/50 donc environ 50mA</text>
<text x="122" y="92.4">60mA</text>
<text x="79.4" y="104.4">buck boost Vin 5.5v maxi</text>
<text x="40.6" y="148.5">Un des deux modules...</text>
<text x="26.5" y="206.7">Verification de la tension entre 4,5v et 5,8v</text>
<text x="282.2" y="227.9">Entree</text>
<text x="297.5" y="227.9">12v1N4007</text>
</g>
<g font-size="3.2" fill="#f00">
<text x="237.4" y="19.1" transform="rotate(-90 237.4 19.1)">1</text>
<text x="240.9" y="19.1" transform="rotate(-90 240.9 19.1)">2</text>
<text x="126.3" y="27.9" transform="rotate(-90 126.3 27.9)">2</text>
<text x="129.8" y="27.9" transform="rotate(-90 129.8 27.9)">1</text>
<text x="16.7" y="42">2</text>
<text x="16.7" y="45.5">1</text>
<text x="246" y="151.3">1</text>
<text x="246" y="154.9">2</text>
<text x="246" y="158.4">3</text>
<text x="374.9" y="172.9">VCC</text>
<text x="382.9" y="171.1">8</text>
</g>
<g font-size="3.2" fill="#00f">
<text x="378.8" y="30">1</text>
<text x="378.8" y="33.5">2</text>
<text x="384.1" y="31.8">Vcc</text>
<text x="384.1" y="35.3">GND</text>
<text x="311.8" y="38.8">1</text>
<text x="315.3" y="40.6">+3.3V</text>
<text x="337.1" y="40.6">GND</text>
<text x="345.9" y="38.8">38</text>
<text x="378.8" y="37">3</text>
<text x="378.8" y="40.6">4</text>
<text x="384.1" y="38.8">SCL</text>
<text x="311.8" y="45.9">3</text>
<text x="311.8" y="42.3">2</text>
<text x="315.3" y="47.6">VP</text>
<text x="315.3" y="44.1">Enable</text>
<text x="332.2" y="44.1">GPIO23</text>
<text x="332.2" y="47.6">GPIO22</text>
<text x="345.9" y="42.3">37</text>
<text x="345.9" y="45.9">36</text>
<text x="378.8" y="44.1">5</text>
<text x="378.8" y="47.6">6</text>
<text x="384.1" y="42.3">SDA</text>
<text x="384.1" y="45.9">CSB</text>
<text x="311.8" y="52.9">5</text>
<text x="311.8" y="49.4">4</text>
<text x="315.3" y="51.2">VN</text>
<text x="340.3" y="51.2">TX</text>
<text x="345.9" y="49.4">35</text>
<text x="345.9" y="52.9">34</text>
<text x="384.1" y="49.4">SD0</text>
<text x="311.8" y="60">7</text>
<text x="311.8" y="56.4">6</text>
<text x="315.3" y="58.2">GPIO35</text>
<text x="315.3" y="54.7">GPIO34</text>
<text x="332.2" y="58.2">GPIO21</text>
<text x="340" y="54.7">RX</text>
<text x="345.9" y="56.4">33</text>
<text x="345.9" y="60">32</text>
<text x="235.6" y="65.3">DIO2</text>
<text x="245.4" y="63.5">16</text>
<text x="311.8" y="63.5">8</text>
<text x="315.3" y="65.3">GPIO33</text>
<text x="315.3" y="61.7">GPIO32</text>
<text x="332.2" y="65.3">GPIO19</text>
<text x="337.1" y="61.7">GND</text>
<text x="345.9" y="63.5">31</text>
<text x="218.3" y="67">2</text>
<text x="218.3" y="70.6">3</text>
<text x="221.8" y="68.8">MISO</text>
<text x="235.6" y="68.8">DIO1</text>
<text x="245.4" y="70.6">14</text>
<text x="245.4" y="67">15</text>
<text x="309.8" y="70.6">10</text>
<text x="311.8" y="67">9</text>
<text x="315.3" y="68.8">GPIO25</text>
<text x="332.2" y="68.8">GPIO18</text>
<text x="345.9" y="67">30</text>
<text x="345.9" y="70.6">29</text>
<text x="218.3" y="74.1">4</text>
<text x="218.3" y="77.6">5</text>
<text x="221.8" y="72.3">MOSI</text>
<text x="221.8" y="75.8">SCK</text>
<text x="235.6" y="72.3">DIO0</text>
<text x="236.5" y="75.8">3.3V</text>
<text x="245.4" y="77.6">12</text>
<text x="245.4" y="74.1">13</text>
<text x="309.8" y="77.6">12</text>
<text x="309.8" y="74.1">11</text>
<text x="315.3" y="75.8">GPIO27</text>
<text x="315.3" y="72.3">GPIO26</text>
<text x="332.2" y="72.3">GPIO05</text>
<text x="332.2" y="75.8">GPIO17</text>
<text x="345.9" y="74.1">28</text>
<text x="345.9" y="77.6">27</text>
<text x="218.3" y="81.1">6</text>
<text x="221.8" y="79.4">NSS</text>
<text x="221.8" y="82.9">RESET</text>
<text x="235.6" y="82.9">DIO3</text>
<text x="235.6" y="79.4">DIO4</text>
<text x="245.4" y="81.1">11</text>
<text x="309.8" y="81.1">13</text>
<text x="315.3" y="82.9">GPIO12</text>
<text x="315.3" y="79.4">GPIO14</text>
<text x="332.2" y="79.4">GPIO16</text>
<text x="332.2" y="82.9">GPIO04</text>
<text x="345.9" y="81.1">26</text>
<text x="218.3" y="84.7">7</text>
<text x="221.8" y="86.4">DIO5</text>
<text x="237.4" y="90">ANT</text>
<text x="245.4" y="88.2">9</text>
<text x="309.8" y="88.2">15</text>
<text x="309.8" y="84.7">14</text>
<text x="315.3" y="90">GPIO13</text>
<text x="315.3" y="86.4">GND</text>
<text x="332.2" y="86.4">GPIO00</text>
<text x="332.2" y="90">GPIO02</text>
<text x="345.9" y="84.7">25</text>
<text x="345.9" y="88.2">24</text>
<text x="309.8" y="95.2">17</text>
<text x="309.8" y="91.7">16</text>
<text x="315.3" y="93.5">GPIO09</text>
<text x="332.2" y="93.5">GPIO15</text>
<text x="345.9" y="91.7">23</text>
<text x="345.9" y="95.2">22</text>
<text x="309.8" y="98.8">18</text>
<text x="315.3" y="100.5">GPIO11</text>
<text x="315.3" y="97">GPIO10</text>
<text x="332.2" y="97">GPIO08</text>
<text x="332.2" y="100.5">GPIO07</text>
<text x="345.9" y="98.8">21</text>
<text x="213.4" y="105.8">1</text>
<text x="309.8" y="102.3">19</text>
<text x="315.3" y="104.1">+5.0V</text>
<text x="332.2" y="104.1">GPIO06</text>
<text x="345.9" y="102.3">20</text>
<text x="232.5" y="111.5" transform="rotate(-90 232.5 111.5)">2</text>
<text x="58.9" y="114.3">V_in</text>
<text x="76.4" y="117.8">V_out</text>
<text x="218.5" y="116.4">3</text>
<text x="223" y="117.8">GND</text>
<text x="233.9" y="119.8" transform="rotate(-90 233.9 119.8)">SIN</text>
<text x="235.4" y="117.8">GND</text>
<text x="245.2" y="116.4">1</text>
<text x="58.9" y="121.4">EN</text>
<text x="73.4" y="123.1" transform="rotate(-90 73.4 123.1)">GND</text>
<text x="162.5" y="131.9">3</text>
<text x="188.7" y="131.9">4</text>
<text x="168.6" y="134.2">IN</text>
<text x="177.6" y="134.2">OUT</text>
<text x="177.6" y="137.8">OUT</text>
<text x="188.7" y="135.5">2</text>
<text x="175.7" y="146.6" transform="rotate(-90 175.7 146.6)">1</text>
<text x="72.1" y="158.8">1</text>
<text x="76.6" y="160.2">GND</text>
<text x="72.1" y="165.8">2</text>
<text x="76.6" y="167.2">GND</text>
<text x="89" y="163.7">GND</text>
<text x="98.8" y="162.3">9</text>
<text x="72.1" y="172.9">3</text>
<text x="89" y="170.7">GND</text>
<text x="98.8" y="169.3">8</text>
<text x="267.7" y="171.1">1</text>
<text x="271.2" y="172.9">(PCINT5/RESET#/ADC0/dW)PB5</text>
<text x="72.1" y="179.9">4</text>
<text x="76.6" y="174.3">IEN</text>
<text x="89.5" y="177.8">OUT</text>
<text x="98.8" y="176.4">7</text>
<text x="267.7" y="174.6">2</text>
<text x="267.7" y="178.2">3</text>
<text x="271.2" y="176.4">(PCINT3/XTAL1/CLKI/OC1B#/ADC3)PB3</text>
<text x="271.2" y="179.9">(PCINT4/XTAL2/CLKO/OC1B/ADC2)PB4</text>
<text x="76.6" y="181.3">VIN</text>
<text x="89.5" y="184.9">OUT</text>
<text x="98.8" y="183.4">6</text>
<text x="267.7" y="185.2">5</text>
<text x="72.1" y="187">5</text>
<text x="76.6" y="188.4">VIN</text>
<text x="267.7" y="188.7">6</text>
<text x="271.2" y="187">PB0(MOSI/DI/SDA/AIN0/OC0A/OC1A#/AREF/PCINT0)</text>
<text x="271.2" y="190.5">PB1(MISO/DO/AIN1/OC0B/OC1A/PCINT1)</text>
<text x="214.8" y="194.4" transform="rotate(-90 214.8 194.4)">1</text>
<text x="218.4" y="194.4" transform="rotate(-90 218.4 194.4)">2</text>
<text x="267.7" y="192.3">7</text>
<text x="271.2" y="194">PB2(SCK/USCK/SCL/ADC1/T0/INT0/PCINT2)</text>
<text x="214.5" y="198.9" transform="rotate(-90 214.5 198.9)">1</text>
<text x="218" y="198.9" transform="rotate(-90 218 198.9)">2</text>
<text x="214.8" y="206.7" transform="rotate(-90 214.8 206.7)">1</text>
<text x="218.4" y="206.7" transform="rotate(-90 218.4 206.7)">2</text>
<text x="214.5" y="211.2" transform="rotate(-90 214.5 211.2)">1</text>
<text x="218" y="211.2" transform="rotate(-90 218 211.2)">2</text>
<text x="331.4" y="220.5">1</text>
<text x="335.8" y="221.9">IN-</text>
<text x="368.6" y="221.9">OUT-</text>
<text x="379.2" y="220.5">3</text>
<text x="331.4" y="231.1">2</text>
<text x="335.8" y="232.5">IN+</text>
<text x="367.4" y="232.5">OUT+</text>
<text x="379.2" y="231.1">4</text>
<text x="144.4" y="234.6">1</text>
<text x="148.9" y="236">E+</text>
<text x="92.8" y="245.2">1</text>
<text x="144.4" y="241.7">2</text>
<text x="148.9" y="243.1">E-</text>
<text x="168.4" y="243.1">GND</text>
<text x="178.2" y="241.7">10</text>
<text x="92.8" y="249.1">2</text>
<text x="144.4" y="248.7">3</text>
<text x="148.9" y="250.1">A-</text>
<text x="171.3" y="250.1">DT</text>
<text x="178.2" y="248.7">9</text>
<text x="92.8" y="252.2">3</text>
<text x="92.8" y="255.8">4</text>
<text x="144.4" y="255.8">4</text>
<text x="148.9" y="257.2">A+</text>
<text x="169.1" y="257.2">SCK</text>
<text x="178.2" y="255.8">8</text>
<text x="144.4" y="262.8">5</text>
<text x="178.2" y="262.8">7</text>
<text x="144.4" y="269.9">6</text>
<text x="148.9" y="264.2">B-</text>
<text x="169.1" y="264.2">VCC</text>
<text x="148.9" y="271.3">B+</text>
</g>
<g font-size="3.2">
<text x="218.3" y="63.5">1</text>
<text x="221.8" y="65.3">GND</text>
<text x="218.3" y="88.2">8</text>
<text x="221.8" y="90">GND</text>
<text x="236.6" y="86.4">GND</text>
<text x="245.4" y="84.7">10</text>
<text x="169" y="143">ADJ/GND</text>
<text x="374.2" y="195.8">GND</text>
<text x="382.9" y="194">4</text>
</g>
<g font-size="2.8" fill="#840000">
<text x="20.5" y="27.7">Solaire</text>
<text x="81.5" y="30.3">2</text>
<text x="89.7" y="30.3">1</text>
<text x="48.2" y="40.9">3</text>
<text x="73.6" y="40.9">2</text>
<text x="54.3" y="42.2">IN</text>
<text x="63.1" y="46.6" transform="rotate(-90 63.1 46.6)">ADJ</text>
<text x="64.1" y="42.2">OUT</text>
<text x="61.7" y="51.2" transform="rotate(-90 61.7 51.2)">1</text>
<text x="315.8" y="225.2">+12V</text>
</g>
<g font-size="2.8" fill="#008484">
<text x="84.7" y="28.2">D2</text>
<text x="35.3" y="35.6">D1</text>
<text x="83.9" y="35.3">LED</text>
<text x="33.7" y="38.9">1N4007</text>
<text x="53" y="37">U2</text>
<text x="61.7" y="37">LM317T</text>
<text x="100.6" y="38.8">D3</text>
<text x="82.9" y="46">R1</text>
<text x="83" y="42.3">27</text>
<text x="97.2" y="45.9">1N4007</text>
<text x="109.4" y="58.1" transform="rotate(-90 109.4 58.1)">5.6V</text>
<text x="116.4" y="56.4" transform="rotate(-90 116.4 56.4)">D4</text>
<text x="28.3" y="97">D7</text>
<text x="24.9" y="104.1">1N5819</text>
<text x="18.3" y="204.5" transform="rotate(-90 18.3 204.5)">R9</text>
<text x="21.3" y="205.4" transform="rotate(-90 21.3 205.4)">27k</text>
<text x="18.3" y="221.3" transform="rotate(-90 18.3 221.3)">R10</text>
<text x="21.2" y="221.3" transform="rotate(-90 21.2 221.3)">10k</text>
<text x="389.9" y="229.3">D6</text>
<text x="386.5" y="236.4">1N5819</text>
</g>
</svg>
